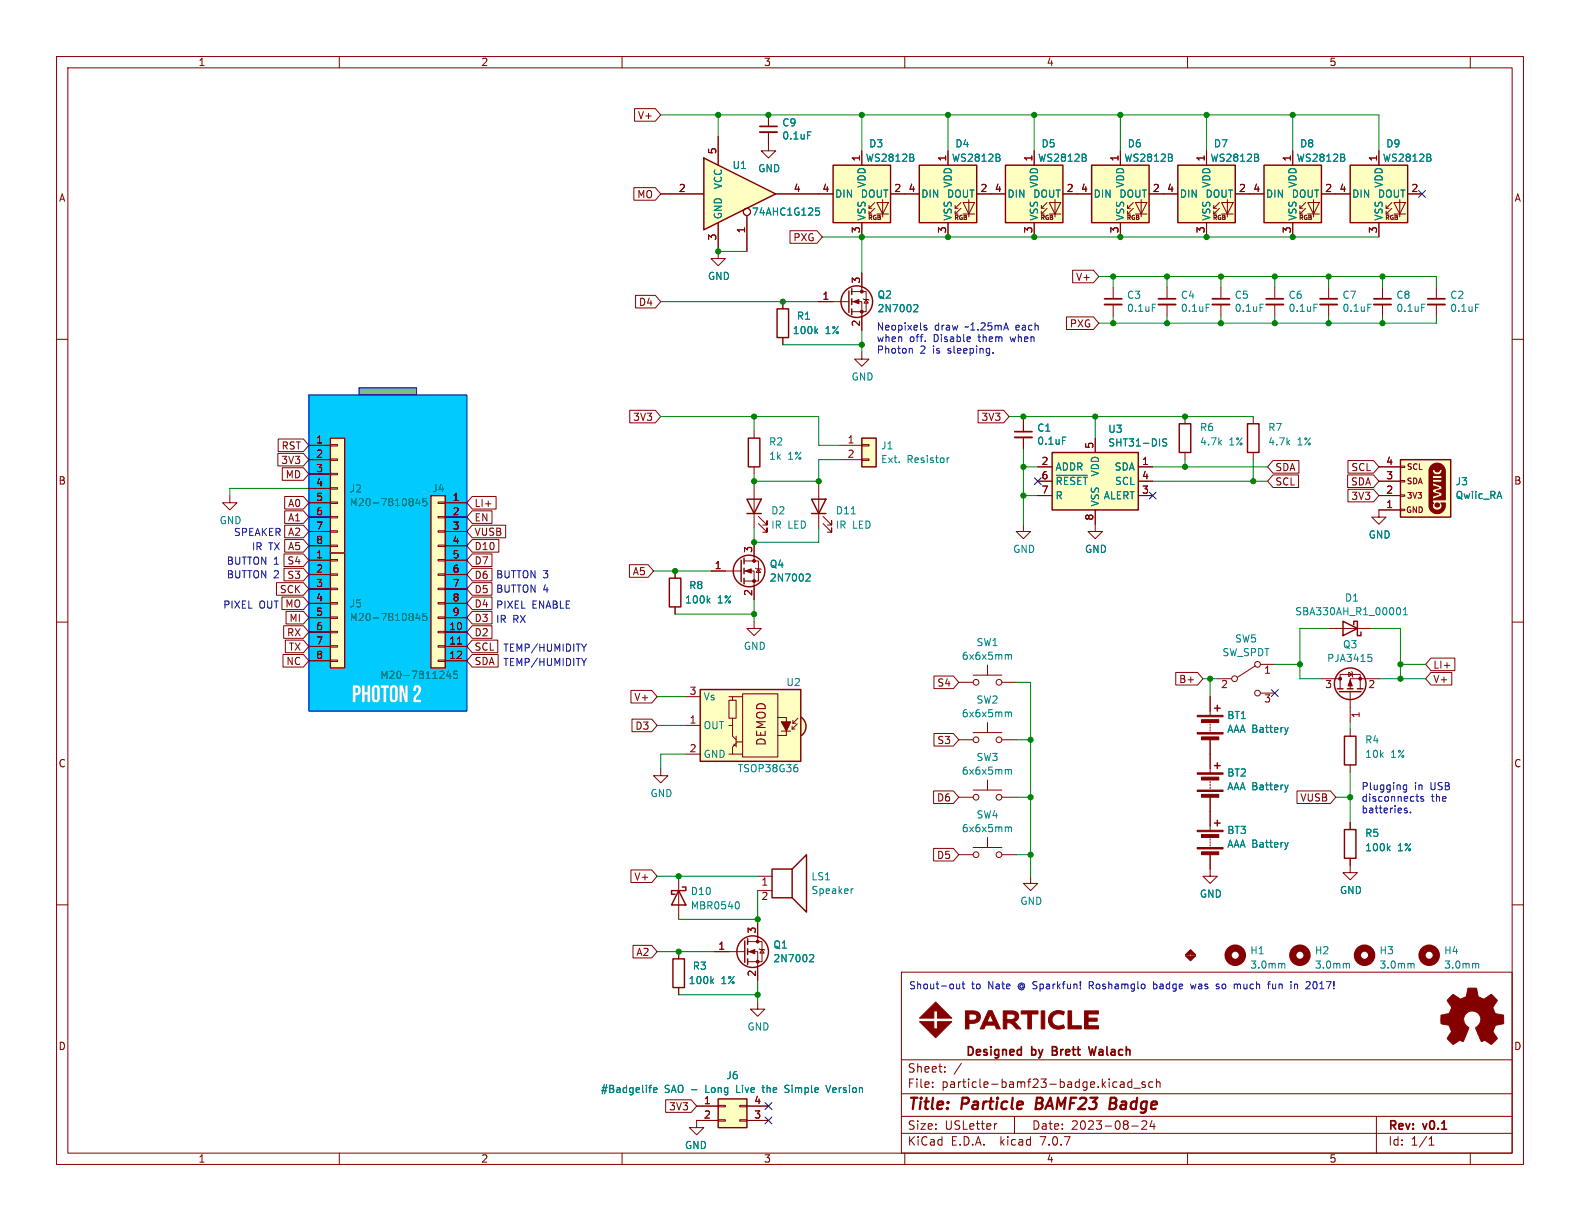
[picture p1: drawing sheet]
<svg xmlns="http://www.w3.org/2000/svg" width="279mm" height="216mm" viewBox="0 0 279 216" stroke-linecap="round" stroke-linejoin="round" font-family="sans-serif">
<g fill="none" stroke="#840000" stroke-width=".18">
<path d="M10 10h259.4v195.9h-259.4zM12 12h255.4v191.9h-255.4zM60 10v2M110 10v2M160 10v2M210 10v2M260 10v2M10 60h2M138.4 53.3v1.3M138.4 59.7v1.3M144.8 53.3h5.3M150.6 53.3h1.8v5.1"/>
<path d="M150.6 51.6h2.6v3.5h-2.6M152.4 48.3v3.3M152.7 52.8l.1 .2h.7l.2 .1M153.2 53l.3 .6h-.7zM196.8 50.8v2M196.8 53.8v2.1M206.4 50.8v2M206.4 53.8v2.1M215.9 50.8v2M215.9 53.8v2.1M267.4 60h2M54.6 78.7h3.8"/>
<path d="M58.4 78.6h1.3v.3h-1.3zM133.3 76.2v1.3M148.6 78.7h3.8M152.4 78.6h1.3v.3h-1.3zM152.4 62.2v1.3h1.3l-1.3 1.3-1.3-1.3h1.3M181 74.3v2M181 77.3v2.1M209.5 73.7v1.2M40.6 87.6v1.3h1.3l-1.3 1.3-1.2-1.3h1.2M54.6 88.9h3.8M54.6 91.4h3.8M54.6 94h3.8"/>
<path d="M54.6 96.5h3.8M54.6 99.1h3.8M54.6 81.3h3.8M54.6 83.8h3.8M54.6 86.4h3.8M58.4 96.4h1.3v.2h-1.3zM58.4 93.9h1.3v.2h-1.3zM58.4 91.3h1.3v.3h-1.3zM58.4 88.8h1.3v.2h-1.3zM58.4 86.2h1.3v.3h-1.3zM58.4 83.7h1.3v.2h-1.3zM58.4 81.2h1.3v.2h-1.3z"/>
<path d="M58.4 98.9h1.3v.3h-1.3zM77.5 98.9h1.2v.3h-1.2zM77.5 96.4h1.2v.2h-1.2zM77.5 93.9h1.2v.2h-1.2zM77.5 91.3h1.2v.3h-1.2zM77.5 88.8h1.2v.2h-1.2zM78.7 88.9h3.8M78.7 91.4h3.8M78.7 94h3.8M78.7 96.5h3.8M78.7 99.1h3.8M131.6 99.2h2.5v3.5h-2.5"/>
<path d="M133.3 82.6v1.2M133.3 85.7v7.6M133.3 95.9v3.3M134.1 92.6l1.5 1.5v-.8v.8h-.7M134.1 91.3l1.5 1.5v-.7v.7h-.7M144.8 85.7v7.6M145.5 92.6l1.6 1.5v-.8v.8h-.8M145.5 91.3l1.6 1.5v-.7v.7h-.8M148.6 81.3h3.8M152.4 81.2h1.3v.2h-1.3zM209.5 80v1.3M10 110h2"/>
<path d="M54.6 111.8h3.8M54.6 114.3h3.8M54.6 116.8h3.8M54.6 101.6h3.8M54.6 104.1h3.8M54.6 106.7h3.8M54.6 109.2h3.8M58.4 116.7h1.3v.3h-1.3zM58.4 114.2h1.3v.2h-1.3zM58.4 111.6h1.3v.3h-1.3zM58.4 109.1h1.3v.2h-1.3zM58.4 106.6h1.3v.2h-1.3z"/>
<path d="M58.4 104h1.3v.3h-1.3zM58.4 101.5h1.3v.2h-1.3zM77.5 116.7h1.2v.3h-1.2zM77.5 114.2h1.2v.2h-1.2zM77.5 111.6h1.2v.3h-1.2zM77.5 109.1h1.2v.2h-1.2zM77.5 106.6h1.2v.2h-1.2zM77.5 104h1.2v.3h-1.2zM77.5 101.5h1.2v.2h-1.2zM78.7 111.8h3.8M78.7 114.3h3.8M78.7 116.8h3.8"/>
<path d="M78.7 101.6h3.8M78.7 104.1h3.8M78.7 106.7h3.8M78.7 109.2h3.8M80.9 113.9h.7M119.4 101v1.2M119.4 107.3v1.3M125.7 101h5.4M131.6 101h1.7v5M133.3 109.9v1.2h1.3l-1.3 1.3-1.2-1.3h1.2M133.6 100.5l.1 .1h.8l.1 .1M134.1 100.6l.4 .6h-.8z"/>
<path d="M238.5 118.9l.6 .4-.6 .3zM239 118.7l.1 .2v.7l.2 .2M267.4 110h2M116.8 135.9v1.3h1.3l-1.3 1.2-1.2-1.2h1.2M121.3 133.4h2.5M121.3 123.2h2.5M121.3 128.3h2.5M128.9 123.8h1.3v3.2h-1.3zM128.9 123.2h.6v.6M128.9 128.3h.6v1.9l.7 .6M129.5 133.4h1.8M129.5 123.2h1.8"/>
<path d="M129.5 127v1.3M129.8 131.6v.2h.2M130.2 131.4l-.7 .7v1.3h-.6M130.2 131.2h1.1M130.2 130.2v1.9M131.3 122.7h6.2v11.2h-6.2zM137.5 126.9h1.6v3.1h-1.6M138.2 129.3h1.6M140.1 128.9h.5M140.1 128.4v.5M140.2 127.9h.5M140.2 127.4v.5"/>
<path d="M141 128l-.9 .9M141.1 127l-.9 .9M233.7 120h3.3M237 121.8v-2.5h3.5v2.5M238.8 122.3v5.3M243.8 120h-5v1.8M10 160h2M120 154.9v7.7M134 154.9h2.5M134 157.5h2.5M267.4 160h2M120 168.3v1.2"/>
<path d="M120 174.6v1.3M126.4 168.3h5.3M132.2 168.3h1.8v5.1M132.2 166.5h2.5v3.6h-2.5M134 177.2v1.2h1.3l-1.3 1.3-1.3-1.3h1.3M134 163.2v3.3M134.2 167.8l.2 .1h.7l.2 .1M134.7 167.9l.4 .6h-.7zM159.4 171.9h108v32h-108zM123.2 195.6h3.8M127 198h1.3v.2h-1.3zM127 195.5h1.3v.2h-1.3z"/>
<path d="M127 198.1h-3.8v1.3h-1.3l1.3 1.3 1.3-1.3h-1.3M130.8 198h1.3v.2h-1.3zM130.8 195.5h1.3v.2h-1.3zM132.1 195.6h3.8M132.1 198.1h3.8M159.4 197.4h108M159.4 193.4h108M159.4 187.4h108M164.9 192.1v.2M164.9 191.4v.1M167.1 189.4v.2M167.1 188.7v.1"/>
<path d="M170 188l-1.3 1.9M176.3 198.7l-.3 .1M179.4 197.4v3M198.1 191.4h.6l.1 .9M198.8 191.6l-.5 .1a.29 .29 0 0 0-.2 .3 .29 .29 0 0 0 .2 .3l.5-.1M200.1 191.4l-.4-.1-.3 .3v.4l.2 .2h.5M200.1 190.8v1.5M200.1 199.1h1.2M200.5 192.4h1.1M202.5 191.4l-.4-.1-.2 .2 .1 .2 .5 .2v.3h-.6M202.7 198.3v.5l-.8 .9h.9M203.7 198.1l-.3 1.1h.9"/>
<path d="M203.9 191.4l-.5-.1-.3 .3v.4l.2 .2h.6M204.1 198.7v1M204.5 191.4l.2-.1 .4 .1v.9M204.5 190.8v1.5M243.4 197.4v6.5M60 203.9v2M110 203.9v2M159.4 200.4h108M160 203.9v2M210 203.9v2M252.7 202.5h.9M252.7 201.4l.4-.4v1.5"/>
<path d="M260 203.9v2"/>
</g>
<path d="M183.4 194.1l-.3 2h.8M196.3 195.1h.7M197 195.1l.2 .1M197.1 194.1h-.7l-.2 2 .9-.1M197.2 195l-.2 .1" fill="none" stroke="#840000" stroke-width=".4"/>
<path d="M195.3 52.8h3.1M204.9 52.8h3M214.4 52.8h3M179.5 76.3h3M171.2 185.1a.76 .76 0 0 1 .9 .7 .76 .76 0 0 1-.9 .8zM172.7 186.1l.7-.2-.1-.3h-.4l-.2 .2v.7h.6M174.5 185.6h-.3l-.2 .2v.2l.5 .1v.4h-.5M175.2 185.1v.1M175.2 185.6v1M186.1 185.1h.5l.2 .1 .1 .3-.3 .3a.4 .4 0 0 1 .4 .4 .4 .4 0 0 1-.3 .4h-.6zM186.1 185.8h.5M198.5 185.6h-.4l-.3 .3v.4l.2 .2h.5" fill="none" stroke="#840000" stroke-width=".3"/>
<path d="M54.6 69.9h27.9v55.8h-27.9z" fill="#00cafe" stroke="#00cafe" stroke-width=".18"/>
<path d="M63.5 68.6h10.2v1.3h-10.2z" fill="#848484" stroke="#848484" stroke-width=".18"/>
<g fill="none" stroke="#840000" stroke-width=".25">
<path d="M137.4 54.6h2v5.1h-2zM150.1 51.4v3.8M150.6 51.1v1M150.6 52.8v1M150.6 54.6v1M58.4 77.5h2.6v20.3h-2.6zM132.3 77.5h2.1v5.1h-2.1zM152.4 77.5h2.5v5.1h-2.5zM208.5 74.9h2.1v5.1h-2.1zM58.4 97.8h2.6v20.3h-2.6zM76.2 87.6h2.5v30.5h-2.5zM131.1 99.1v3.8"/>
<path d="M131.6 98.7v1M132.1 88.3h2.5l-1.3 2.5zM132.1 90.8h2.5M143.5 88.3h2.5l-1.2 2.5zM143.5 90.8h2.5M118.4 102.2h2v5.1h-2zM131.6 100.5v1M131.6 102.2v1.1M123.8 121.9h17.8v12.7h-17.8zM141.7 126.9a1.97 1.97 0 0 1 0 3.1M236.5 121.8h1M236.9 122.3h3.8"/>
<path d="M238.3 121.8h1M240 121.8h1M120 157.5l1.3 2.5h-2.6zM120.6 156.8h.7v.7h-2.6v.6h.7M136.5 153.7h3.6v5.1h-3.6zM140.1 153.7l2.5-2.6v10.2l-2.5-2.5M119 169.5h2v5.1h-2zM131.7 166.4v3.8M132.2 166v1M132.2 167.8v1M132.2 169.5v1.1M127 194.3h5.1v5.1h-5.1z"/>
<circle cx="151.5" cy="53.3" r="2.79"/>
<circle cx="132.5" cy="101" r="2.79"/>
<circle cx="238.8" cy="120.9" r="2.79"/>
<circle cx="133.1" cy="168.3" r="2.79"/>
</g>
<g fill="#840000" stroke="#840000" stroke-width=".18">
<path d="M238.8 120.3l.3 1h-.7z"/>
<path d="M131.8 101l1-.4v.7z"/>
<path d="M132.5 168.3l1-.4v.8z"/>
<path d="M138.2 127.6h1.6l-.7 1.7z"/>
<path d="M150.9 53.3l1-.3v.7z"/>
<circle cx="240.5" cy="120" r=".25"/>
<circle cx="237" cy="120" r=".25"/>
<circle cx="133.3" cy="102.7" r=".25"/>
<circle cx="133.3" cy="99.2" r=".25"/>
<circle cx="134" cy="170.1" r=".25"/>
<circle cx="134" cy="166.5" r=".25"/>
<circle cx="152.4" cy="55.1" r=".25"/>
<circle cx="152.4" cy="51.6" r=".25"/>
</g>
<g fill="none" stroke="#008484" stroke-width=".18">
<path d="M144.2 58.5l.4 .5M144.6 58.2l-.5 .4M161.8 53.9h.4l.1 .3-.8 .9h.8M203.8 53.8h.6M213.3 53.8h.6M222.8 53.8h.6M187.9 77.3h.6M73.9 88.1l-.3 .9h.8M74.2 88.6v.8M75.4 88.2h-.6v.6l.2-.2 .4 .1 .1 .2-.1 .4-.1 .1-.5-.1M150.5 90.9h.8M167.8 81l-.3 .2"/>
<path d="M73.9 108.4l-.3 .9h.8M74.2 108.9v.8M75.4 108.5h-.6v.6l.2-.1h.4l.1 .2-.1 .4-.1 .1-.5-.1M79.3 118.6l-.3 .9h.8M79.6 119.1v.9M80.9 118.7h-.6l-.1 .6 .2-.1h.4l.1 .2v.4l-.2 .2-.5-.2M125.2 106.1l.4 .5M125.6 105.8l-.5 .5M142.7 101.5h.4l.2 .3-.8 1h.8M241.9 115.7h.6M242.1 116.2h.3l.2 .2-.1 .5-.4 .1M141 135.7l.1 .2-.1 .5"/>
<path d="M130.4 159.4a.79 .79 0 0 1 0 1.3M150.9 157.2l-.3 .1M125.8 173.5l.4 .4M126.2 173.1l-.5 .5M143.4 168.8l.4 .1 .1 .3-.8 .9h.8M114.7 192.3h.5M115.2 191.9l-.2 .1M115.6 192.7l.6-.1-.1-.2-.3-.1-.2 .2v.6h.5M122.3 192.7h1M134.7 192.3h.5M134.9 191.9l.1 1.2M138.8 193.1l.5 .1"/>
<path d="M139.3 191.9h-.3l-.2 .2 .1 .3 .4 .2M146 191.9l.5 1.3 .4-1.3"/>
</g>
<g fill="#ffffc2" stroke="#ffffc2" stroke-width=".18">
<path d="M76.2 87.6h2.5v30.5h-2.5z"/>
<path d="M58.4 77.5h2.6v20.3h-2.6z"/>
<path d="M58.4 97.8h2.6v20.3h-2.6z"/>
<path d="M141.7 126.9a1.97 1.97 0 0 1 0 3.1l-1.1-1.5z"/>
<path d="M123.8 121.9h17.8v12.7h-17.8z"/>
<path d="M127 194.3h5.1v5.1h-5.1z"/>
<path d="M152.4 77.5h2.5v5.1h-2.5z"/>
</g>
<path d="M195.3 53.8h3.1M204.9 53.8h3M214.4 53.8h3M179.5 77.3h3" fill="none" stroke="#840000" stroke-width=".33"/>
<path d="M124.5 27.9l12.7 6.4-12.7 6.3z" fill="#ffffc2"/>
<g fill="none" stroke="#840000" stroke-width=".25">
<path d="M124.5 27.9l12.7 6.4-12.7 6.3zM147.3 29.2h10.2v10.2h-10.2zM162.6 29.2h10.1v10.2h-10.1zM177.8 29.2h10.2v10.2h-10.2zM193 29.2h10.2v10.2h-10.2zM208.3 29.2h10.1v10.2h-10.1zM223.5 29.2h10.2v10.2h-10.2zM238.8 29.2h10.1v10.2h-10.1zM220.6 74.9h2v5.1h-2zM186.1 80h15.2v10.2h-15.2zM247.6 81.3h8.9v10.1h-8.9zM237.5 109.9l2.5 1.2-2.5 1.3z"/>
<path d="M239.4 110.5v-.6h.6v2.5h.7v-.6M214.8 125.2h1M214.8 135.4h1M215.3 124.7v1M215.3 134.9v1M237.7 130.2h2.1v5.1h-2.1zM214.8 145.5h1M215.3 145v1.1M237.7 146.7h2.1v5.1h-2.1z"/>
</g>
<g fill="none" stroke="#840000" stroke-width=".18">
<path d="M112.2 19.2h3.7l.9 1.1-.9 1.1h-3.7zM112.1 33.2h3.8l.9 1.1-.9 1.1h-3.8zM116.8 34.3h7.7M127 39.4v6.3h1.3l-1.3 1.3-1.3-1.3h1.3M127 24.1v5.1M132.1 38.1v6.4M135.9 23.4v3.3h1.3l-1.3 1.2-1.3-1.2h1.3M135.9 20.3v2.1M137.2 34.3h10.1M152.4 26.7v2.5M152.4 39.4v2.5M153.7 37.8h.5"/>
<path d="M153.7 36.8h.5M154.7 36.8l-1 1v-.5M154.7 35.8l-1 1v-.5M155.1 35.8h2l-1 2zM155.1 37.8h2M156.1 35.3v3.1M157.5 34.3h5.1M167.6 26.7v2.5M167.6 39.4v2.5M168.9 37.8h.5M168.9 36.8h.5M169.9 36.8l-1 1v-.5"/>
<path d="M169.9 35.8l-1 1v-.5M170.3 35.8h2l-1 2zM170.3 37.8h2M171.3 35.3v3.1M172.7 34.3h5.1M182.9 26.7v2.5M182.9 39.4v2.5M184.1 37.8h.6M184.1 36.8h.6M185.2 36.8l-1.1 1v-.5M185.2 35.8l-1.1 1v-.5M185.5 35.8h2.1l-1 2z"/>
<path d="M185.5 37.8h2.1M186.6 35.3v3.1M188 34.3h5M198.1 26.7v2.5M198.1 39.4v2.5M199.4 37.8h.5M199.4 36.8h.5M200.4 36.8l-1 1v-.5M200.4 35.8l-1 1v-.5M200.8 35.8h2l-1 2zM200.8 37.8h2M201.8 35.3v3.1"/>
<path d="M203.2 34.3h5.1M213.4 26.7v2.5M213.4 39.4v2.5M214.6 37.8h.5M214.6 36.8h.5M215.6 36.8l-1 1v-.5M215.6 35.8l-1 1v-.5M216 35.8h2.1l-1.1 2zM216 37.8h2.1M217 35.3v3.1M218.4 34.3h5.1M228.6 26.7v2.5"/>
<path d="M228.6 39.4v2.5M229.9 37.8h.5M229.9 36.8h.5M230.9 36.8l-1 1v-.5M230.9 35.8l-1 1v-.5M231.3 35.8h2l-1 2zM231.3 37.8h2M232.3 35.3v3.1M233.7 34.3h5.1M243.8 26.7v2.5M243.8 39.4v2.5M245.1 37.8h.5"/>
<path d="M245.1 36.8h.5M246.1 36.8l-1 1v-.5M246.1 35.8l-1 1v-.5M246.5 35.8h2l-1 2zM246.5 37.8h2M247.5 35.3v3.1M248.9 34.3h2.6M112.4 52.2h3.5l.9 1.1-.9 1.2h-3.5zM138.4 53.3v1.3M138.4 59.7v1.3M139.7 40.8h4.8l.9 1.1-.9 1.1h-4.8zM144.8 53.3h2.5"/>
<path d="M152.4 48.3v2.5M152.4 55.9v2.5M188.6 56h4.8l.9 1.2-.9 1.1h-4.8zM189.7 47.8h3.7l.9 1.1-.9 1.1h-3.7zM225.4 50.8v2M225.4 53.8v2.1M234.9 50.8v2M234.9 53.8v2.1M244.5 50.8v2M244.5 53.8v2.1M254 50.8v2M254 53.8v2.1"/>
<path d="M49.2 77.6h4.5l.9 1.1-.9 1.2h-4.5zM54.6 78.7h3.8M111.4 72.5h4.5l.9 1.2-.9 1.1h-4.5zM173 72.5h4.5l.9 1.2-.9 1.1h-4.5zM181 74.3v2M181 77.3v2.1M193.7 77.5v2.5M221.6 73.7v1.2M49.1 80.2h4.6l.9 1.1-.9 1.1h-4.6zM49.9 82.7h3.8l.9 1.1-.9 1.1h-3.8zM50.2 97.9h3.5l.9 1.2-.9 1.1h-3.5zM50.3 92.9h3.4l.9 1.1-.9 1.1h-3.4z"/>
<path d="M50.3 95.4h3.4l.9 1.1-.9 1.1h-3.4zM50.3 90.3h3.4l.9 1.1-.9 1.2h-3.4zM50.3 87.8h3.4l.9 1.1-.9 1.1h-3.4zM54.6 99.1h3.8M54.6 81.3h3.8M54.6 83.8h3.8M54.6 86.4h3.8M54.6 88.9h3.8M54.6 91.4h3.8M54.6 94h3.8M54.6 96.5h3.8M78.7 99.1h3.8"/>
<path d="M78.7 88.9h3.8M78.7 91.4h3.8M78.7 94h3.8M78.7 96.5h3.8M83.5 90.3h3.5v2.3h-3.5l-1-1.2zM83.5 97.9h3.5v2.3h-3.5l-1-1.1zM83.5 87.8h4.2v2.2h-4.2l-1-1.1zM83.5 95.4h4.7v2.2h-4.7l-1-1.1zM83.5 92.9h5.9v2.2h-5.9l-1-1.1zM111.3 99.9h3.3l1 1.1-1 1.1h-3.3zM133.3 95.9v2.5M181 92.7v1.3h1.2l-1.2 1.3-1.3-1.3h1.3"/>
<path d="M183.5 82.6h2.6M183.5 87.6h2.6M183.5 85.1h2.6M193.7 90.2v3.8h1.2l-1.2 1.3-1.3-1.3h1.3M201.3 82.6h2.5M201.3 87.6h2.5M201.3 85.1h2.5M221.6 80v1.3M225.1 81.4h4.6v2.3h-4.6l-.9-1.1zM225.1 84h4.5v2.2h-4.5l-.9-1.1zM238.3 84h4.6l.9 1.1-.9 1.1h-4.6zM238.4 86.5h4.5l.9 1.1-.9 1.1h-4.5z"/>
<path d="M238.4 81.4h4.5l.9 1.2-.9 1.1h-4.5zM243.8 82.6h3.8M243.8 87.6h3.8M243.8 85.1h3.8M247.6 90h.8v.3h-.8zM247.6 87.5h.8v.3h-.8zM247.6 85h.8v.2h-.8zM247.6 82.4h.8v.3h-.8zM247.6 90.2h-3.8v1.2h1.3l-1.3 1.3-1.2-1.3h1.2M48.9 103h4.8l.9 1.1-.9 1.2h-4.8zM49.9 105.6h3.8l.9 1.1-.9 1.1h-3.8zM50 115.7h3.7l.9 1.1-.9 1.2h-3.7z"/>
<path d="M50.2 110.6h3.5l.9 1.2-.9 1.1h-3.5zM50.2 100.5h3.5l.9 1.1-.9 1.1h-3.5zM50.5 113.2h3.2l.9 1.1-.9 1.1h-3.2zM50.6 108.1h3.1l.9 1.1-.9 1.1h-3.1zM54.6 101.6h3.8M54.6 104.1h3.8M54.6 106.7h3.8M54.6 109.2h3.8M54.6 111.8h3.8M54.6 114.3h3.8M54.6 116.8h3.8M78.7 101.6h3.8"/>
<path d="M78.7 104.1h3.8M78.7 106.7h3.8M78.7 109.2h3.8M78.7 111.8h3.8M78.7 114.3h3.8M78.7 116.8h3.8M80.9 113.9h.7M83.5 110.6h3.5v2.3h-3.5l-1-1.1zM83.5 105.6h3.5v2.2h-3.5l-1-1.1zM83.5 100.5h3.5v2.2h-3.5l-1-1.1zM83.5 103h3.5v2.3h-3.5l-1-1.2zM83.5 108.1h3.5v2.2h-3.5l-1-1.1z"/>
<path d="M83.5 113.2h4.5v2.2h-4.5l-1-1.1zM83.5 115.7h4.6v2.3h-4.6l-1-1.2zM119.4 101v1.2M119.4 107.3v1.3M125.7 101h2.6M133.3 103.5v2.5M165.2 119.5h3.4l.9 1.2-.9 1.1h-3.4zM172.1 119.4h5.1M174.6 117.6v1.8M207.9 118.9h3.9l.9 1.1-.9 1.1h-3.9zM222 117.7l-3.2 2.1M222.9 117.5h2.5"/>
<path d="M234.9 111.1h7.7M253 118.9h3.7v2.2h-3.7l-.9-1.1zM253 116.4h4.3v2.2h-4.3l-.9-1.1zM111.6 122.1h3.7l.9 1.1-.9 1.1h-3.7zM111.8 127.2h3.5l.9 1.1-.9 1.1h-3.5zM165.1 139.9h3.5l.9 1.1-.9 1.1h-3.5zM165.2 129.7h3.4l.9 1.1-.9 1.1h-3.4zM169.5 130.8h2.6M169.5 120.7h2.6M172.1 129.5h5.1M172.1 139.7h5.1M174.6 127.8v1.7"/>
<path d="M174.6 137.9v1.8M177.2 130.8h2.5M177.2 120.7h2.5M214 123.2v3.3M214 128v.3M214 128.5v.3M214 129v.3M214 130.8v5.9M214 138.2v.2M214 138.7v.2M214 139.2v.2M215.3 120h2.5"/>
<path d="M222.9 122.6h2.5M229.4 139.9h5.9l.9 1.1-.9 1.1h-5.9zM238.8 128.9v1.3M238.8 135.3v1.2M111.6 153.8h3.7l.9 1.1-.9 1.2h-3.7zM165.1 150h3.5l.9 1.1-.9 1.1h-3.5zM169.5 151.1h2.6M169.5 141h2.6M172.1 149.9h5.1M174.6 148.1v1.8M177.2 151.1h2.5M177.2 141h2.5"/>
<path d="M182.2 154.9v1.3h1.3l-1.3 1.3-1.2-1.3h1.2M214 151.1v3.8h1.3l-1.3 1.3-1.3-1.3h1.3M214 141v5.8M214 148.3v.3M214 148.8v.3M214 149.4v.2M238.8 151.8v2.5h1.2l-1.2 1.3-1.3-1.3h1.3M238.8 145.4v1.3M111.9 167.2h3.4l.9 1.1-.9 1.1h-3.4zM120 168.3v1.2M120 174.6v1.3M126.4 168.3h2.5"/>
<path d="M134 163.2v2.5M134 170.8v2.6M117.7 194.5h4.5l1 1.1-1 1.1h-4.5zM123.2 195.6h3.8M123.2 198.1h3.8M132.1 195.6h3.8M132.1 198.1h3.8"/>
<circle cx="132.1" cy="37.5" r=".63"/>
<circle cx="222.4" cy="117.5" r=".51"/>
<circle cx="172.6" cy="120.7" r=".51"/>
<circle cx="172.6" cy="130.8" r=".51"/>
<circle cx="176.7" cy="130.8" r=".51"/>
<circle cx="176.7" cy="120.7" r=".51"/>
<circle cx="218.3" cy="120" r=".51"/>
<circle cx="222.4" cy="122.6" r=".51"/>
<circle cx="172.6" cy="151.1" r=".51"/>
<circle cx="172.6" cy="141" r=".51"/>
<circle cx="176.7" cy="151.1" r=".51"/>
<circle cx="176.7" cy="141" r=".51"/>
</g>
<g fill="none" stroke="#008484" stroke-width=".18">
<path d="M142.8 23.3h.6M144.3 36.8h.6M144.4 37.3h.3l.2 .2-.1 .5h-.4M161.5 27.9l.1 .2-.1 .4M161.5 27.4v.3M176.7 27.9l.2 .2-.2 .4M176.7 27.4v.3M192 27.9l.1 .2-.1 .4M192 27.4v.3M207.2 27.9l.1 .2-.1 .4M207.2 27.4v.3M222.5 27.9l.1 .2-.1 .4"/>
<path d="M222.5 27.4v.3M237.7 27.9l.1 .2-.1 .4M237.7 27.4v.3M252.9 27.9l.2 .2-.2 .4M252.9 27.4v.3M144.2 58.5l.4 .5M144.6 58.2l-.5 .4M161.8 53.9h.4l.1 .3-.8 .9h.8M232.3 53.8h.7M241.9 53.8h.6M251.4 53.8h.6M260.9 53.8h.6"/>
<path d="M187.9 77.3h.6M206.3 77.7l-.5-.1-.1 .1v.4l.5 .2 .1 .3-.2 .3-.5-.1M73.9 88.1l-.3 .9h.8M74.2 88.6v.8M75.4 88.2h-.6v.6l.2-.2 .4 .1 .1 .2-.1 .4-.1 .1-.5-.1M186.8 84h5.5M73.9 108.4l-.3 .9h.8M74.2 108.9v.8M75.4 108.5h-.6v.6l.2-.1h.4l.1 .2-.1 .4-.1 .1-.5-.1M79.3 118.6l-.3 .9h.8M79.6 119.1v.9M80.9 118.7h-.6l-.1 .6 .2-.1h.4l.1 .2v.4l-.2 .2-.5-.2"/>
<path d="M125.2 106.1l.4 .5M125.6 105.8l-.5 .5M142.7 101.5h.4l.2 .3-.8 1h.8M178.1 115.7l.2 .2M178.3 115.9v.7M178.3 115.9l.2-.2 .3 .1 .1 .8M247.2 107.4a.68 .68 0 0 1 .5 .7 .68 .68 0 0 1-.5 .6M248.1 108.7h.8M248.1 107.8l.4-.4v1.3M178.1 125.9l.2 .2M178.1 136.1l.2 .1M178.3 126.1v.6"/>
<path d="M178.3 136.2v.7M178.3 126.1l.2-.2 .3 .1 .1 .7M178.3 136.2l.2-.1h.3l.1 .8M227.8 128.6l-.3 .9M227.8 138.8l-.3 .9M178.1 146.2l.2 .2M178.3 146.4v.7M178.3 146.4l.2-.2 .3 .1 .1 .8M227.8 149l-.3 .8M245.5 150l.3 .4M245.8 149.6l-.5 .5M125.8 173.5l.4 .4"/>
<path d="M126.2 173.1l-.5 .5M143.4 168.8l.4 .1 .1 .3-.8 .9h.8M226.8 170.3l.4 .2v.7M238.3 170.3l.3 .2v.7M249.7 170.3l.4 .2v.7M261.1 170.3l.4 .2v.7M114.7 192.3h.5M115.2 191.9l-.2 .1M115.6 192.7l.6-.1-.1-.2-.3-.1-.2 .2v.6h.5M122.3 192.7h1M134.7 192.3h.5M134.9 191.9l.1 1.2"/>
<path d="M138.8 193.1l.5 .1M139.3 191.9h-.3l-.2 .2 .1 .3 .4 .2M146 191.9l.5 1.3 .4-1.3"/>
</g>
<path d="M134.4 23.4h3M223.9 53.8h3M233.4 53.8h3.1M243 53.8h3M252.5 53.8h3" fill="none" stroke="#840000" stroke-width=".33"/>
<path d="M134.4 22.4h3M223.9 52.8h3M233.4 52.8h3.1M243 52.8h3M252.5 52.8h3" fill="none" stroke="#840000" stroke-width=".3"/>
<g fill="#ffffc2" stroke="#ffffc2" stroke-width=".18">
<path d="M147.3 29.2h10.2v10.2h-10.2z"/>
<path d="M238.8 29.2h10.1v10.2h-10.1z"/>
<path d="M223.5 29.2h10.2v10.2h-10.2z"/>
<path d="M208.3 29.2h10.1v10.2h-10.1z"/>
<path d="M177.8 29.2h10.2v10.2h-10.2z"/>
<path d="M193 29.2h10.2v10.2h-10.2z"/>
<path d="M186.1 80h15.2v10.2h-15.2z"/>
<path d="M162.6 29.2h10.1v10.2h-10.1z"/>
<path d="M247.6 81.3h8.9v10.1h-8.9z"/>
</g>
<g fill="none" stroke="#840000" stroke-width="1.3">
<circle cx="218.4" cy="168.9" r="1.27"/>
<circle cx="229.9" cy="168.9" r="1.27"/>
<circle cx="241.3" cy="168.9" r="1.27"/>
<circle cx="252.7" cy="168.9" r="1.27"/>
</g>
<g fill="#840000" stroke="#840000" stroke-width=".18">
<path d="M256.4 176.3l.6-.5 .9 .6a.62 .62 0 0 0 1 0l.2-.1a1.62 1.62 0 0 0 .4-1.3l.1-.3 1.5 .1 .2 .7a.74 .74 0 0 0 .6 1l.5 .2 1.3-.9 1.1 1.1-.4 .6a.75 .75 0 0 0-.2 1.2l.2 .5 1.5 .3v1.5l-1.4 .3-.1 .1a1.23 1.23 0 0 0-.3 1.2l.7 1-.1 .2-1 .9-.8-.5a.54 .54 0 0 0-.9 0l-1-2.4a2.33 2.33 0 0 0 .8-1.9 1.54 1.54 0 0 0-2.5-.7 1.54 1.54 0 0 0 .5 2.5l-1.1 2.5a.69 .69 0 0 0-1.1 .1l-.6 .4-1.1-1.1 .8-1.2-.2-.5a.71 .71 0 0 0-1-.7l-.7-.2v-1.5l.5-.1a1.11 1.11 0 0 0 1.2-.7 .72 .72 0 0 0-.2-1.2l-.4-.6z"/>
<path d="M211.7 129.5h4.6v.3h-4.6z"/>
<path d="M211.7 126.5h4.6v.2h-4.6z"/>
<path d="M212.5 130.3h3v.5h-3z"/>
<path d="M212.5 127.3h3v.5h-3z"/>
<path d="M211.7 149.9h4.6v.2h-4.6z"/>
<path d="M211.7 146.8h4.6v.3h-4.6z"/>
<path d="M212.5 150.6h3v.5h-3z"/>
<path d="M212.5 147.6h3v.5h-3z"/>
<path d="M211.7 139.7h4.6v.3h-4.6z"/>
<path d="M211.7 136.7h4.6v.2h-4.6z"/>
<path d="M212.5 140.5h3v.5h-3z"/>
<path d="M212.5 137.4h3v.5h-3z"/>
<path d="M209.6 168.8l.9-.9 .9 .9h-.8v-.4h-.2v.4z"/>
<path d="M209.6 169h.8v.4h.2v-.4h.8l-.9 .9z"/>
<path d="M184.1 178.7h.6v3.2h-.6z"/>
<path d="M188.9 178.7h.6v2.7h1.7v.5h-2.3z"/>
<path d="M180.6 178.7h3v.6h-1.2v2.6h-.6v-2.6h-1.2z"/>
<path d="M191.8 178.7h2.4v.6h-1.8v.7h1.6v.6h-1.6v.8h1.9v.5h-2.5z"/>
<path d="M163.7 178.9l1.8-1.7 2.8 2.8h-2.5v-1.3h-.7v1.3h-2.5z"/>
<path d="M162.6 180.7h2.5v1.2h.7v-1.2h2.5l-2.8 2.8z"/>
<path d="M170.7 178.7h1.1a1.16 1.16 0 0 1 1.6 1.2 1.16 1.16 0 0 1-1.6 1.1h-.4l-.1 .9h-.6v-1.5h1.5a.58 .58 0 0 0 .5-.7 .58 .58 0 0 0-.8-.4h-.6v1.1h-.6z"/>
<path d="M174.8 178.7h.3a.36 .36 0 0 1 .4 .1 .36 .36 0 0 1 .1 .3l1.3 2.8h-.7l-.3-.6h-1.6l-.3 .6h-.7l.6-1.2h1.8l-.6-1.3-.6 1.3h-.6z"/>
<path d="M185.9 179.2a1.7 1.7 0 0 1 2.3-.2l-.2 .5a1.2 1.2 0 0 0-1.4-.2 1.2 1.2 0 0 0-.5 1.4 1.3 1.3 0 0 0 2 .5v.2a.22 .22 0 0 1 .2 .2 .22 .22 0 0 1-.2 .2l-.8 .2a1.65 1.65 0 0 1-1.7-.9 1.65 1.65 0 0 1 .3-1.9z"/>
<path d="M177.4 178.7l1.7 .1a.96 .96 0 0 1 1 .9 .96 .96 0 0 1-.8 1l1.2 1.2h-.7l-1-.9-.8-.1v1h-.6v-1.6h1.3a.52 .52 0 0 0 .8-.3 .52 .52 0 0 0-.4-.7h-1.1v1h-.6z"/>
<path d="M253.1 82.3a1.46 1.46 0 0 1 2.5 .9v5.2h-2.3l1.7-.7v-.6l-1-.3 1-.3v-2.4h-.8v-.1a.8 .8 0 0 0 .8-1h-.4a.4 .4 0 0 1-.4 .4 .4 .4 0 0 1-.4-.4h-.5a.82 .82 0 0 0 .9 1v.1h-.9v.5h1.7v.1h-1.7v.6h1.7v.7l-1.7-.6v.5l1.1 .3-1.1 .4v.5l1.1 .3-1.1 .3v1.2h.2a.79 .79 0 0 0 .1 1.1 .79 .79 0 0 0 1.1 0 .79 .79 0 0 0 .1-1.1h.8a1.49 1.49 0 0 1-1.1 1.9 1.49 1.49 0 0 1-1.8-1.2v-6.5z"/>
<circle cx="254.2" cy="89.3" r=".4"/>
</g>
<g fill="none" stroke="#0000c2" stroke-width=".18">
<path d="M163.9 57.6l-.3-.1-.2 .2v.2l.5 .1v.3h-.5M54.6 69.9h27.9v55.8h-27.9zM63.5 68.6h10.2v1.3h-10.2zM161 61.6l.3 .2v.7M175.6 62.3v.2M103.7 113.9l-.4 .7M103.7 116.4l-.4 .7M248.7 138.8v1l-.1 .2M248.7 138.9l-.3-.1-.3 .2 .2 .6h.4M248.4 143.2l.4 .2 .1 .2-.2 .1h-.4M248.4 142.9h.4M249.4 143.6v.1"/>
<path d="M250.4 140.8h.5M250.6 140.4v1.1l.3 .2M251.7 140.9l-.3-.1-.2 .2 .1 .2 .4 .1v.3h-.5M169.2 174v.8h.3l.2-.1M169.7 174v.8M170.1 174h.5M170.3 173.6v1.1l.3 .1M192.6 174.2h.5M193.1 173.6h-.5v1.2M204 174.8h.4M204 173.6v1.2M204.4 174l-.4 .1"/>
<path d="M210.5 174l.3 .8 .2-.6 .3 .6M215.2 174.4l.3 .1 .1 .2-.2 .1h-.2M215.2 174l.3 .1M218.8 174.1v.1M218.8 174.2v.6M219.3 174.1l-.3-.1-.2 .2M224.1 174h.5M224.5 173.6h.1M225 174v.7l.4 .1M228.9 174.1l.2-.1 .3 .1 .1 .7M228.9 174v.8M232.6 173.6a.68 .68 0 0 0-.4 .6 .68 .68 0 0 0 .4 .6"/>
</g>
<g fill="none" stroke="#008400" stroke-width=".18">
<path d="M116.8 20.3h127v6.4M127 20.3v3.8M152.4 20.3v6.4M167.6 20.3v6.4M182.9 20.3v6.4M198.1 20.3v6.4M213.4 20.3v6.4M228.6 20.3v6.4M116.8 53.3h28M127 44.5h5.1M145.4 41.9h98.4M152.4 41.9v6.4"/>
<path d="M152.4 58.4v3.8M194.3 48.9h59.7v1.9M196.8 48.9v1.9M196.8 55.9v1.3M206.4 48.9v1.9M206.4 55.9v1.3M215.9 48.9v1.9M215.9 55.9v1.3M225.4 48.9v1.9M225.4 55.9v1.3M234.9 48.9v1.9M234.9 55.9v1.3"/>
<path d="M244.5 48.9v1.9M244.5 55.9v1.3M254 55.9v1.3h-59.7M116.8 73.7h28v5h3.8M133.3 73.7v2.5M138.4 61h14M178.4 73.7h43.2M181 73.7v.6M181 79.4v13.3M193.7 73.7v3.8M54.6 86.4h-14v1.2M133.3 85.1h11.5"/>
<path d="M133.3 83.8v1.9M133.3 93.3v2.6h11.5v-2.6M148.6 81.3h-3.8v4.4M181 82.6h2.5M181 87.6h2.5M203.8 85.1h20.4M203.8 82.6h20.4M209.5 81.3v1.3M221.6 81.3v3.8M115.6 101h10.1M119.4 108.6h13.9M133.3 106v3.9"/>
<path d="M225.4 117.5h4.5M234.9 111.1h-5v8.9h3.8M242.6 111.1h5v8.9M247.6 117.5h4.5M116.2 128.3h5.1M116.2 123.2h5.1M121.3 133.4h-4.5v2.5M179.7 130.8h2.5M179.7 120.7h2.5v34.2M212.7 120h2.6M214 120v3.2M238.8 127.6v1.3"/>
<path d="M238.8 136.5v8.9M243.8 120h8.3M116.2 154.9h17.8M134 157.5v5.7M179.7 141h2.5M179.7 151.1h2.5M236.2 141h2.6M116.2 168.3h10.2M120 162.6h14M120 175.9h14M134 173.4v3.8"/>
</g>
<path d="M250.9 33.7l1.2 1.2M252.1 33.7l-1.2 1.2M182.9 84.5l1.2 1.2M184.1 84.5l-1.2 1.2M203.2 87l1.2 1.2M204.4 87l-1.2 1.2M224.8 121.9l1.2 1.3M226 121.9l-1.2 1.3M135.3 197.5l1.2 1.2M135.3 195l1.2 1.2M136.5 197.5l-1.2 1.2M136.5 195l-1.2 1.2" fill="none" stroke="#000084" stroke-width=".18"/>
<g fill="#008400" stroke="#008400" stroke-width=".18">
<circle cx="196.8" cy="57.2" r=".46"/>
<circle cx="206.4" cy="48.9" r=".46"/>
<circle cx="206.4" cy="57.2" r=".46"/>
<circle cx="215.9" cy="48.9" r=".46"/>
<circle cx="209.5" cy="73.7" r=".46"/>
<circle cx="209.5" cy="82.6" r=".46"/>
<circle cx="193.7" cy="73.7" r=".46"/>
<circle cx="234.9" cy="57.2" r=".46"/>
<circle cx="244.5" cy="57.2" r=".46"/>
<circle cx="225.4" cy="57.2" r=".46"/>
<circle cx="215.9" cy="57.2" r=".46"/>
<circle cx="234.9" cy="48.9" r=".46"/>
<circle cx="244.5" cy="48.9" r=".46"/>
<circle cx="225.4" cy="48.9" r=".46"/>
<circle cx="181" cy="73.7" r=".46"/>
<circle cx="181" cy="82.6" r=".46"/>
<circle cx="221.6" cy="85.1" r=".46"/>
<circle cx="181" cy="87.6" r=".46"/>
<circle cx="167.6" cy="41.9" r=".46"/>
<circle cx="167.6" cy="20.3" r=".46"/>
<circle cx="182.9" cy="41.9" r=".46"/>
<circle cx="198.1" cy="20.3" r=".46"/>
<circle cx="213.4" cy="20.3" r=".46"/>
<circle cx="198.1" cy="41.9" r=".46"/>
<circle cx="196.8" cy="48.9" r=".46"/>
<circle cx="182.9" cy="20.3" r=".46"/>
<circle cx="228.6" cy="20.3" r=".46"/>
<circle cx="213.4" cy="41.9" r=".46"/>
<circle cx="228.6" cy="41.9" r=".46"/>
<circle cx="214" cy="120" r=".46"/>
<circle cx="182.2" cy="130.8" r=".46"/>
<circle cx="182.2" cy="141" r=".46"/>
<circle cx="182.2" cy="151.1" r=".46"/>
<circle cx="229.9" cy="117.5" r=".46"/>
<circle cx="238.8" cy="141" r=".46"/>
<circle cx="247.6" cy="117.5" r=".46"/>
<circle cx="247.6" cy="120" r=".46"/>
<circle cx="152.4" cy="20.3" r=".46"/>
<circle cx="135.9" cy="20.3" r=".46"/>
<circle cx="133.3" cy="73.7" r=".46"/>
<circle cx="127" cy="20.3" r=".46"/>
<circle cx="152.4" cy="41.9" r=".46"/>
<circle cx="152.4" cy="61" r=".46"/>
<circle cx="138.4" cy="53.3" r=".46"/>
<circle cx="127" cy="44.5" r=".46"/>
<circle cx="134" cy="162.6" r=".46"/>
<circle cx="119.4" cy="101" r=".46"/>
<circle cx="133.3" cy="108.6" r=".46"/>
<circle cx="120" cy="168.3" r=".46"/>
<circle cx="134" cy="175.9" r=".46"/>
<circle cx="120" cy="154.9" r=".46"/>
<circle cx="133.3" cy="95.9" r=".46"/>
<circle cx="144.8" cy="85.1" r=".46"/>
<circle cx="133.3" cy="85.1" r=".46"/>
</g>
<g font-size="4.2" fill="#fff">
<text x="62.2" y="124.7">Photon</text>
<text x="72.9" y="124.7">2</text>
</g>
<g font-size="2.8" fill="#840000">
<text x="160.4" y="196.8">Title:</text>
<text x="170.1" y="196.8">Particle</text>
<text x="184" y="196.8">BAMF23</text>
<text x="197.8" y="196.8">Badge</text>
</g>
<g font-size="2.1" fill="#840000">
<text x="135.7" y="132" transform="rotate(-90 135.7 132)">DEMOD</text>
<text x="160.4" y="189.9">Sheet:</text>
<text x="176.1" y="187.1">Designed</text>
<text x="187.9" y="187.1">by</text>
<text x="192.1" y="187.1">Brett</text>
<text x="199.3" y="187.1">Walach</text>
<text x="160.4" y="192.6">File:</text>
<text x="166.5" y="192.6">particle-bamf23-badge.kicad_sch</text>
<text x="160.4" y="202.8">KiCad</text>
<text x="160.4" y="200">Size:</text>
<text x="167.1" y="200">USLetter</text>
<text x="168.1" y="202.8">E.D.A.</text>
<text x="177" y="202.8">kicad</text>
<text x="182.4" y="200">Date:</text>
<text x="184.2" y="202.8">7.0.7</text>
<text x="189.4" y="200">2023-08-24</text>
<text x="245.4" y="200.2">Rev:</text>
<text x="245.4" y="202.8">Id:</text>
<text x="249.5" y="202.8">1/1</text>
<text x="251.8" y="200.2">v0.1</text>
</g>
<g font-size="1.8" fill="#840000">
<text x="35" y="11.9">1</text>
<text x="85" y="11.9">2</text>
<text x="135" y="11.9">3</text>
<text x="185" y="11.9">4</text>
<text x="235" y="11.9">5</text>
<text x="112.7" y="21.3">V+</text>
<text x="126.7" y="27.4" transform="rotate(-90 126.7 27.4)">5</text>
<text x="152.1" y="28.6" transform="rotate(-90 152.1 28.6)">1</text>
<text x="167.4" y="28.6" transform="rotate(-90 167.4 28.6)">1</text>
<text x="182.6" y="28.6" transform="rotate(-90 182.6 28.6)">1</text>
<text x="197.9" y="28.6" transform="rotate(-90 197.9 28.6)">1</text>
<text x="213.1" y="28.6" transform="rotate(-90 213.1 28.6)">1</text>
<text x="228.3" y="28.6" transform="rotate(-90 228.3 28.6)">1</text>
<text x="243.6" y="28.6" transform="rotate(-90 243.6 28.6)">1</text>
<text x="10.3" y="35.9">A</text>
<text x="112.6" y="35.2">MO</text>
<text x="119.9" y="34">2</text>
<text x="140.3" y="34">4</text>
<text x="145.3" y="34">4</text>
<text x="158" y="34">2</text>
<text x="160.6" y="34">4</text>
<text x="173.3" y="34">2</text>
<text x="175.8" y="34">4</text>
<text x="188.5" y="34">2</text>
<text x="191.1" y="34">4</text>
<text x="203.8" y="34">2</text>
<text x="206.3" y="34">4</text>
<text x="219" y="34">2</text>
<text x="221.5" y="34">4</text>
<text x="234.2" y="34">2</text>
<text x="236.8" y="34">4</text>
<text x="249.5" y="34">2</text>
<text x="267.7" y="35.9">A</text>
<text x="131.8" y="41.3" transform="rotate(-90 131.8 41.3)">1</text>
<text x="152.1" y="41.3" transform="rotate(-90 152.1 41.3)">3</text>
<text x="167.4" y="41.3" transform="rotate(-90 167.4 41.3)">3</text>
<text x="182.6" y="41.3" transform="rotate(-90 182.6 41.3)">3</text>
<text x="197.9" y="41.3" transform="rotate(-90 197.9 41.3)">3</text>
<text x="213.1" y="41.3" transform="rotate(-90 213.1 41.3)">3</text>
<text x="228.3" y="41.3" transform="rotate(-90 228.3 41.3)">3</text>
<text x="243.6" y="41.3" transform="rotate(-90 243.6 41.3)">3</text>
<text x="126.7" y="42.6" transform="rotate(-90 126.7 42.6)">3</text>
<text x="140.2" y="42.9">PXG</text>
<text x="145.3" y="53.1">1</text>
<text x="152.1" y="50.2" transform="rotate(-90 152.1 50.2)">3</text>
<text x="190.2" y="49.8">V+</text>
<text x="112.9" y="54.3">D4</text>
<text x="152.1" y="57.9" transform="rotate(-90 152.1 57.9)">2</text>
<text x="189.1" y="58.1">PXG</text>
<text x="111.9" y="74.6">3V3</text>
<text x="173.5" y="74.6">3V3</text>
<text x="49.6" y="82.2">3V3</text>
<text x="49.7" y="79.7">RST</text>
<text x="55.8" y="78.5">1</text>
<text x="55.8" y="81">2</text>
<text x="55.8" y="83.6">3</text>
<text x="149.8" y="78.5">1</text>
<text x="149.8" y="81">2</text>
<text x="184.1" y="82.3">2</text>
<text x="193.4" y="79.4" transform="rotate(-90 193.4 79.4)">5</text>
<text x="201.9" y="82.3">1</text>
<text x="225.4" y="83.5">SDA</text>
<text x="238.9" y="83.5">SCL</text>
<text x="245" y="82.3">4</text>
<text x="10.3" y="85.9">B</text>
<text x="50.4" y="84.8">MD</text>
<text x="50.8" y="89.9">A0</text>
<text x="55.8" y="86.1">4</text>
<text x="55.8" y="88.6">5</text>
<text x="79.9" y="88.6">1</text>
<text x="83.8" y="89.9">LI+</text>
<text x="184.1" y="84.8">6</text>
<text x="184.1" y="87.4">7</text>
<text x="201.9" y="87.4">3</text>
<text x="201.9" y="84.8">4</text>
<text x="225.4" y="86">SCL</text>
<text x="238.8" y="86">SDA</text>
<text x="238.9" y="88.6">3V3</text>
<text x="245" y="89.9">1</text>
<text x="245" y="87.4">2</text>
<text x="245" y="84.8">3</text>
<text x="267.7" y="85.9">B</text>
<text x="50.8" y="92.4">A1</text>
<text x="55.8" y="91.2">6</text>
<text x="55.8" y="93.7">7</text>
<text x="79.9" y="91.2">2</text>
<text x="79.9" y="93.7">3</text>
<text x="83.8" y="92.4">EN</text>
<text x="83.8" y="94.9">VUSB</text>
<text x="193.4" y="92.1" transform="rotate(-90 193.4 92.1)">8</text>
<text x="50.7" y="100">S4</text>
<text x="55.8" y="96.3">8</text>
<text x="55.8" y="98.8">1</text>
<text x="55.8" y="101.3">2</text>
<text x="79.9" y="96.3">4</text>
<text x="79.9" y="98.8">5</text>
<text x="79.9" y="101.3">6</text>
<text x="83.8" y="100">D7</text>
<text x="83.8" y="97.5">D10</text>
<text x="111.8" y="101.9">A5</text>
<text x="126.3" y="100.7">1</text>
<text x="133.1" y="97.9" transform="rotate(-90 133.1 97.9)">3</text>
<text x="49.4" y="105.1">SCK</text>
<text x="50.7" y="102.6">S3</text>
<text x="55.8" y="103.9">3</text>
<text x="55.8" y="106.4">4</text>
<text x="79.9" y="103.9">7</text>
<text x="79.9" y="106.4">8</text>
<text x="83.8" y="107.6">D4</text>
<text x="83.8" y="102.6">D6</text>
<text x="83.8" y="105.1">D5</text>
<text x="133.1" y="105.5" transform="rotate(-90 133.1 105.5)">2</text>
<text x="50.7" y="112.7">RX</text>
<text x="51.1" y="110.2">MI</text>
<text x="55.8" y="109">5</text>
<text x="55.8" y="111.5">6</text>
<text x="79.3" y="111.5">10</text>
<text x="79.9" y="109">9</text>
<text x="83.8" y="112.7">D2</text>
<text x="83.8" y="110.2">D3</text>
<text x="50.5" y="117.8">NC</text>
<text x="51" y="115.3">TX</text>
<text x="55.8" y="114">7</text>
<text x="55.8" y="116.6">8</text>
<text x="79.3" y="114">11</text>
<text x="79.3" y="116.6">12</text>
<text x="83.8" y="115.3">SCL</text>
<text x="83.8" y="117.8">SDA</text>
<text x="223.4" y="119.5">1</text>
<text x="253.4" y="118.4">LI+</text>
<text x="112.1" y="124.1">V+</text>
<text x="121.8" y="122.9">3</text>
<text x="165.7" y="121.6">S4</text>
<text x="208.4" y="121">B+</text>
<text x="215.8" y="122">2</text>
<text x="223.4" y="124.5">3</text>
<text x="234.2" y="122">3</text>
<text x="241.9" y="122">2</text>
<text x="253.4" y="121">V+</text>
<text x="112.3" y="129.2">D3</text>
<text x="121.8" y="128">1</text>
<text x="165.7" y="131.8">S3</text>
<text x="240.7" y="127.1" transform="rotate(-90 240.7 127.1)">1</text>
<text x="10.3" y="135.9">C</text>
<text x="121.8" y="133.1">2</text>
<text x="267.7" y="135.9">C</text>
<text x="165.6" y="141.9">D6</text>
<text x="229.8" y="141.9">VUSB</text>
<text x="112.1" y="155.9">V+</text>
<text x="165.6" y="152.1">D5</text>
<text x="134.5" y="156.9">1</text>
<text x="134.5" y="159.5">2</text>
<text x="133.7" y="165.2" transform="rotate(-90 133.7 165.2)">3</text>
<text x="112.4" y="169.2">A2</text>
<text x="126.9" y="168">1</text>
<text x="133.7" y="172.8" transform="rotate(-90 133.7 172.8)">2</text>
<text x="10.3" y="185.9">D</text>
<text x="267.7" y="185.9">D</text>
<text x="118.2" y="196.5">3V3</text>
<text x="124.4" y="195.3">1</text>
<text x="124.4" y="197.9">2</text>
<text x="133.3" y="197.9">3</text>
<text x="133.3" y="195.3">4</text>
<text x="35" y="205.8">1</text>
<text x="85" y="205.8">2</text>
<text x="135" y="205.8">3</text>
<text x="185" y="205.8">4</text>
<text x="235" y="205.8">5</text>
</g>
<g font-size="1.8" fill="#008484">
<text x="138.2" y="22.6">C9</text>
<text x="138.2" y="24.9">0.1uF</text>
<text x="153" y="28.8">WS2812B</text>
<text x="153.6" y="26.3">D3</text>
<text x="168.2" y="28.8">WS2812B</text>
<text x="168.8" y="26.3">D4</text>
<text x="183.5" y="28.8">WS2812B</text>
<text x="184.1" y="26.3">D5</text>
<text x="198.7" y="28.8">WS2812B</text>
<text x="199.3" y="26.3">D6</text>
<text x="214" y="28.8">WS2812B</text>
<text x="214.6" y="26.3">D7</text>
<text x="229.2" y="28.8">WS2812B</text>
<text x="229.8" y="26.3">D8</text>
<text x="244.4" y="28.8">WS2812B</text>
<text x="245" y="26.3">D9</text>
<text x="127.9" y="33.5" transform="rotate(-90 127.9 33.5)">VCC</text>
<text x="129.4" y="30.1">U1</text>
<text x="134" y="30.7">GND</text>
<text x="147.6" y="35.2">DIN</text>
<text x="152.1" y="35.2">DOUT</text>
<text x="153.3" y="33.3" transform="rotate(-90 153.3 33.3)">VDD</text>
<text x="162.8" y="35.2">DIN</text>
<text x="167.4" y="35.2">DOUT</text>
<text x="168.5" y="33.3" transform="rotate(-90 168.5 33.3)">VDD</text>
<text x="178.1" y="35.2">DIN</text>
<text x="182.6" y="35.2">DOUT</text>
<text x="183.7" y="33.3" transform="rotate(-90 183.7 33.3)">VDD</text>
<text x="193.3" y="35.2">DIN</text>
<text x="197.8" y="35.2">DOUT</text>
<text x="199" y="33.3" transform="rotate(-90 199 33.3)">VDD</text>
<text x="208.5" y="35.2">DIN</text>
<text x="213.1" y="35.2">DOUT</text>
<text x="214.2" y="33.3" transform="rotate(-90 214.2 33.3)">VDD</text>
<text x="223.8" y="35.2">DIN</text>
<text x="228.3" y="35.2">DOUT</text>
<text x="229.5" y="33.3" transform="rotate(-90 229.5 33.3)">VDD</text>
<text x="239" y="35.2">DIN</text>
<text x="243.6" y="35.2">DOUT</text>
<text x="244.7" y="33.3" transform="rotate(-90 244.7 33.3)">VDD</text>
<text x="127.9" y="38.9" transform="rotate(-90 127.9 38.9)">GND</text>
<text x="132.9" y="38.3">74AHC1G125</text>
<text x="153.3" y="39.1" transform="rotate(-90 153.3 39.1)">VSS</text>
<text x="168.5" y="39.1" transform="rotate(-90 168.5 39.1)">VSS</text>
<text x="183.7" y="39.1" transform="rotate(-90 183.7 39.1)">VSS</text>
<text x="199" y="39.1" transform="rotate(-90 199 39.1)">VSS</text>
<text x="214.2" y="39.1" transform="rotate(-90 214.2 39.1)">VSS</text>
<text x="229.5" y="39.1" transform="rotate(-90 229.5 39.1)">VSS</text>
<text x="244.7" y="39.1" transform="rotate(-90 244.7 39.1)">VSS</text>
<text x="125.1" y="49.7">GND</text>
<text x="155.1" y="53">Q2</text>
<text x="199.2" y="53">C3</text>
<text x="208.7" y="53">C4</text>
<text x="218.2" y="53">C5</text>
<text x="227.8" y="53">C6</text>
<text x="237.3" y="53">C7</text>
<text x="246.8" y="53">C8</text>
<text x="256.3" y="53">C2</text>
<text x="140.1" y="59.3">100k</text>
<text x="140.8" y="56.7">R1</text>
<text x="145.9" y="59.3">1%</text>
<text x="155.1" y="55.4">2N7002</text>
<text x="199.2" y="55.3">0.1uF</text>
<text x="208.7" y="55.3">0.1uF</text>
<text x="218.2" y="55.3">0.1uF</text>
<text x="227.8" y="55.3">0.1uF</text>
<text x="237.3" y="55.3">0.1uF</text>
<text x="246.8" y="55.3">0.1uF</text>
<text x="256.3" y="55.3">0.1uF</text>
<text x="150.5" y="67.5">GND</text>
<text x="183.3" y="76.5">C1</text>
<text x="195.9" y="76.7">U3</text>
<text x="212.1" y="76.4">R6</text>
<text x="224.2" y="76.4">R7</text>
<text x="135.9" y="79">R2</text>
<text x="135.9" y="81.5">1k</text>
<text x="139.3" y="81.5">1%</text>
<text x="155.7" y="79.7">J1</text>
<text x="155.7" y="82.1">Ext.</text>
<text x="160.4" y="82.1">Resistor</text>
<text x="183.3" y="78.8">0.1uF</text>
<text x="186.6" y="83.4">ADDR</text>
<text x="195.9" y="79.2">SHT31-DIS</text>
<text x="197" y="83.4">SDA</text>
<text x="212.1" y="79">4.7k</text>
<text x="217.3" y="79">1%</text>
<text x="224.2" y="79">4.7k</text>
<text x="229.4" y="79">1%</text>
<text x="61.7" y="87.3">J2</text>
<text x="61.7" y="89.7">M20-7810845</text>
<text x="76.4" y="87.2">J4</text>
<text x="186.6" y="86">~{RESET}</text>
<text x="186.6" y="88.5">R</text>
<text x="194.5" y="89.7" transform="rotate(-90 194.5 89.7)">VSS</text>
<text x="194.5" y="84.3" transform="rotate(-90 194.5 84.3)">VDD</text>
<text x="195.1" y="88.5">ALERT</text>
<text x="197.1" y="86">SCL</text>
<text x="257.3" y="86">J3</text>
<text x="257.3" y="88.4">Qwiic_RA</text>
<text x="136.3" y="91.2">D2</text>
<text x="136.3" y="93.7">IR</text>
<text x="139.3" y="93.7">LED</text>
<text x="147.7" y="93.7">IR</text>
<text x="147.7" y="91.2">D11</text>
<text x="150.8" y="93.7">LED</text>
<text x="241.9" y="95.4">GND</text>
<text x="136" y="100.6">Q4</text>
<text x="179.1" y="98">GND</text>
<text x="191.8" y="98">GND</text>
<text x="61.7" y="107.6">J5</text>
<text x="121" y="106.9">100k</text>
<text x="121.8" y="104.4">R8</text>
<text x="126.9" y="106.9">1%</text>
<text x="136" y="103">2N7002</text>
<text x="237.7" y="106.6">D1</text>
<text x="61.7" y="110">M20-7810845</text>
<text x="218.3" y="113.8">SW5</text>
<text x="228.9" y="109">SBA330AH_R1_00001</text>
<text x="131.4" y="115.1">GND</text>
<text x="170" y="116.9">6x6x5mm</text>
<text x="172.6" y="114.4">SW1</text>
<text x="216.1" y="116.2">SW_SPDT</text>
<text x="234.6" y="117.3">PJA3415</text>
<text x="237.4" y="114.8">Q3</text>
<text x="67.2" y="120.2">M20-7811245</text>
<text x="124.3" y="124.1">Vs</text>
<text x="139" y="121.5">U2</text>
<text x="172.6" y="124.6">SW2</text>
<text x="124.3" y="129.1">OUT</text>
<text x="170" y="127">6x6x5mm</text>
<text x="216.9" y="127.4">BT1</text>
<text x="216.9" y="129.8">AAA Battery</text>
<text x="241.3" y="131.7">R4</text>
<text x="124.3" y="134.2">GND</text>
<text x="130.3" y="136.8">TSOP38G36</text>
<text x="170" y="137.2">6x6x5mm</text>
<text x="172.6" y="134.8">SW3</text>
<text x="216.9" y="137.5">BT2</text>
<text x="241.3" y="134.2">10k</text>
<text x="245.9" y="134.2">1%</text>
<text x="114.9" y="141.1">GND</text>
<text x="216.9" y="139.9">AAA Battery</text>
<text x="170" y="147.4">6x6x5mm</text>
<text x="172.6" y="144.9">SW4</text>
<text x="216.9" y="147.7">BT3</text>
<text x="241.3" y="148.2">R5</text>
<text x="143.4" y="155.9">LS1</text>
<text x="216.9" y="150.1">AAA Battery</text>
<text x="241.3" y="150.7">100k</text>
<text x="247.1" y="150.7">1%</text>
<text x="122.1" y="158.5">D10</text>
<text x="122.1" y="161">MBR0540</text>
<text x="143.4" y="158.3">Speaker</text>
<text x="180.3" y="160.2">GND</text>
<text x="212.1" y="158.9">GND</text>
<text x="236.9" y="158.3">GND</text>
<text x="136.7" y="167.9">Q1</text>
<text x="122.4" y="171.7">R3</text>
<text x="136.7" y="170.4">2N7002</text>
<text x="221" y="168.9">H1</text>
<text x="221" y="171.5">3.0mm</text>
<text x="232.4" y="168.9">H2</text>
<text x="232.4" y="171.5">3.0mm</text>
<text x="243.8" y="168.9">H3</text>
<text x="243.8" y="171.5">3.0mm</text>
<text x="255.3" y="168.9">H4</text>
<text x="255.3" y="171.5">3.0mm</text>
<text x="121.7" y="174.2">100k</text>
<text x="127.5" y="174.2">1%</text>
<text x="132.1" y="182.4">GND</text>
<text x="128.3" y="191">J6</text>
<text x="106.2" y="193.5">#Badgelife</text>
<text x="117.5" y="193.5">SAO</text>
<text x="125" y="193.5">Long</text>
<text x="130.7" y="193.5">Live</text>
<text x="135.5" y="193.5">the</text>
<text x="139.7" y="193.5">Simple</text>
<text x="147.2" y="193.5">Version</text>
<text x="121" y="203.4">GND</text>
</g>
<g font-size="1.8" fill="#0000c2">
<text x="154.9" y="58.5">Neopixels</text>
<text x="165.2" y="58.5">draw</text>
<text x="170.8" y="58.5">~1.25mA</text>
<text x="179.9" y="58.5">each</text>
<text x="154.9" y="60.6">when</text>
<text x="154.9" y="62.6">Photon</text>
<text x="160.8" y="60.6">off.</text>
<text x="162.7" y="62.6">2</text>
<text x="165.1" y="62.6">is</text>
<text x="165.2" y="60.6">Disable</text>
<text x="167.9" y="62.6">sleeping.</text>
<text x="173.3" y="60.6">them</text>
<text x="179.2" y="60.6">when</text>
<text x="38.7" y="92.9">GND</text>
<text x="41.3" y="94.9">SPEAKER A2</text>
<text x="40" y="99.9">BUTTON 1</text>
<text x="44.4" y="97.4">IR</text>
<text x="47.5" y="97.4">TX A5</text>
<text x="39.4" y="107.7">PIXEL</text>
<text x="40" y="102.3">BUTTON 2</text>
<text x="45.8" y="107.7">OUT MO</text>
<text x="87.6" y="107.7">PIXEL</text>
<text x="87.6" y="104.9">BUTTON 4</text>
<text x="87.6" y="102.3">BUTTON 3</text>
<text x="94.1" y="107.7">ENABLE</text>
<text x="87.6" y="110.2">IR</text>
<text x="90.7" y="110.2">RX</text>
<text x="88.9" y="115.3">TEMP/HUMIDITY</text>
<text x="88.9" y="117.9">TEMP/HUMIDITY</text>
<text x="240.7" y="139.8">Plugging</text>
<text x="240.7" y="141.9">disconnects</text>
<text x="240.7" y="143.9">batteries.</text>
<text x="250.1" y="139.8">in</text>
<text x="253" y="139.8">USB</text>
<text x="253.1" y="141.9">the</text>
<text x="160.7" y="175">Shout-out</text>
<text x="171.8" y="175">to</text>
<text x="174.8" y="175">Nate</text>
<text x="180.3" y="175">@ Sparkfun!</text>
<text x="193.2" y="175">Roshamglo</text>
<text x="204.8" y="175">badge</text>
<text x="211.7" y="175">was</text>
<text x="216.3" y="175">so</text>
<text x="219.7" y="175">much</text>
<text x="225.9" y="175">fun</text>
<text x="230.1" y="175">in</text>
<text x="233.1" y="175">2017!</text>
</g>
<g font-size="1.4" fill="#840000">
<text x="248.7" y="83.3">SCL</text>
<text x="248.7" y="85.8">SDA</text>
<text x="248.7" y="88.4">3V3</text>
<text x="248.5" y="90.9">GND</text>
</g>
<g font-size="1.1" fill="#840000">
<text x="153.4" y="39.1">RGB</text>
<text x="168.6" y="39.1">RGB</text>
<text x="183.9" y="39.1">RGB</text>
<text x="199.1" y="39.1">RGB</text>
<text x="214.4" y="39.1">RGB</text>
<text x="229.6" y="39.1">RGB</text>
<text x="244.8" y="39.1">RGB</text>
</g>
</svg>
